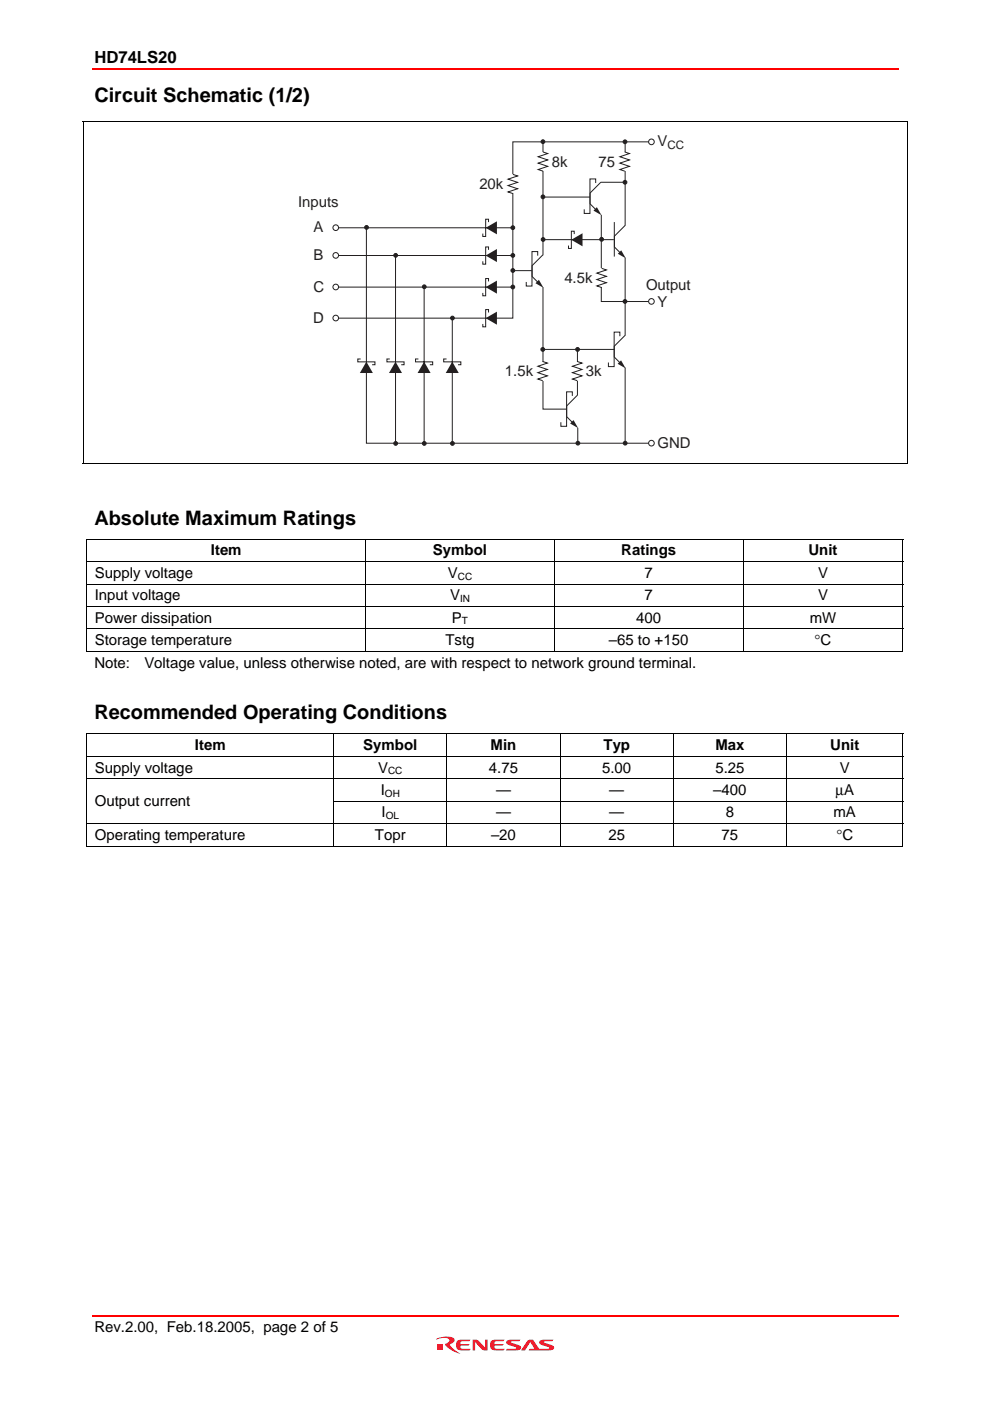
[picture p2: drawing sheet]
<svg xmlns="http://www.w3.org/2000/svg" width="210mm" height="297mm" viewBox="0 0 210 297" stroke-linecap="round" stroke-linejoin="round" font-family="sans-serif">
<path d="M19.5 14.6h171.1M19.5 279h171.1" fill="none" stroke="#f00" stroke-width=".34"/>
<g fill="#ee1b2d">
<path d="M100.2 284a1.38 1.38 0 0 1 1.3 .3l1.4 1.4v-1.7h.5v2.3a1.34 1.34 0 0 1-1.3-.3l-1.4-1.4v1.7h-.5z"/>
<path d="M96.9 284.3l.6-.2 2.2-.1-.2 .3-1.7 .1-.2 .4v.2h2l-.3 .3h-1.7l.1 .5 .2 .1 1.9 .1-.3 .3a3.3 3.3 0 0 1-2.6-.3l-.2-.5z"/>
<path d="M104.1 284.3l.6-.2 2.3-.1-.2 .3-1.8 .1-.2 .4v.2h2l-.3 .3h-1.7l.1 .5 .2 .1 1.9 .1-.3 .3a3.3 3.3 0 0 1-2.6-.3l-.1-.5z"/>
<path d="M107.4 284.4l.5-.3 2.4-.1-.2 .3-1.8 .1v.2l.5 .2a1.91 1.91 0 0 1 1.7 .9l-.3 .4-.3 .2h-2.6l.2-.3 2-.1v-.2l-.4-.2a1.91 1.91 0 0 1-1.8-.9z"/>
<path d="M111.9 284.2l1.1-.2 1.3 2 2.2-.1v-.2l-.4-.2a1.91 1.91 0 0 1-1.8-.9l.3-.4 .3-.1 2.4-.1-.2 .3-1.8 .1v.2l.5 .2a1.91 1.91 0 0 1 1.7 .9l-.3 .4-.3 .2h-4.8l.2-.3h1l-.8-1.4-1.2 1.7h-.8z"/>
<path d="M92.7 285.1h1.1v1.1h-1.1z"/>
<path d="M92.5 283.8h.1a4.4 4.4 0 0 1 3.6-.1 .85 .85 0 0 1-.7 1.3 3.2 3.2 0 0 0 2.1 2 5 5 0 0 1-3.2-2l.1-.1a.89 .89 0 0 0 .8-.8 2.34 2.34 0 0 0-2.6-.1l-.2 .1z"/>
</g>
<circle cx="115.1" cy="41.7" r=".4" fill="#231f20"/>
<circle cx="115.1" cy="41.7" r=".4" fill="none" stroke="#231f20" stroke-width=".21"/>
<circle cx="115.1" cy="30" r=".4" fill="#231f20"/>
<circle cx="115.1" cy="30" r=".4" fill="none" stroke="#231f20" stroke-width=".21"/>
<circle cx="122.5" cy="94" r=".4" fill="#231f20"/>
<circle cx="122.5" cy="94" r=".4" fill="none" stroke="#231f20" stroke-width=".21"/>
<circle cx="77.7" cy="48.2" r=".4" fill="#231f20"/>
<circle cx="77.7" cy="48.2" r=".4" fill="none" stroke="#231f20" stroke-width=".21"/>
<circle cx="132.5" cy="94" r=".4" fill="#231f20"/>
<circle cx="132.5" cy="94" r=".4" fill="none" stroke="#231f20" stroke-width=".21"/>
<circle cx="115.1" cy="50.8" r=".4" fill="#231f20"/>
<circle cx="115.2" cy="50.8" r=".4" fill="none" stroke="#231f20" stroke-width=".21"/>
<circle cx="122.5" cy="74.1" r=".4" fill="#231f20"/>
<circle cx="122.5" cy="74.1" r=".4" fill="none" stroke="#231f20" stroke-width=".21"/>
<circle cx="115.1" cy="74.1" r=".4" fill="#231f20"/>
<circle cx="115.1" cy="74.1" r=".4" fill="none" stroke="#231f20" stroke-width=".21"/>
<circle cx="132.5" cy="63.9" r=".4" fill="#231f20"/>
<circle cx="132.5" cy="63.9" r=".4" fill="none" stroke="#231f20" stroke-width=".21"/>
<circle cx="132.5" cy="38.6" r=".4" fill="#231f20"/>
<circle cx="132.5" cy="38.6" r=".4" fill="none" stroke="#231f20" stroke-width=".21"/>
<circle cx="132.5" cy="30.1" r=".4" fill="#231f20"/>
<circle cx="132.5" cy="30.1" r=".4" fill="none" stroke="#231f20" stroke-width=".21"/>
<circle cx="127.6" cy="50.7" r=".4" fill="#231f20"/>
<circle cx="127.6" cy="50.7" r=".4" fill="none" stroke="#231f20" stroke-width=".21"/>
<g fill="#231f20">
<path d="M77.7 76.7l1.4 2.4h-2.8z"/>
<path d="M103 67.5l2.4-1.4v2.7z"/>
<path d="M121.1 50.8l2.4-1.3v2.7z"/>
</g>
<path d="M126.3 38.8v-.9h-1.2v7.4h-1.2v-.9M114 54.2v-.9h-1.2v7.4h-1.2v-.9M121.7 49.6v-.6h-.6v3.7h-.6v-.6M130.2 47.1v7.3M76.5 76.1h-.6v.6h3.6v.6h-.6M103.6 66.2v-.6h-.6v3.7h-.6v-.6M131.4 71.3v-.9h-1.2v7.3h-1.2v-.8M121.3 83.9v-.8h-1.2v7.3h-1.2v-.9" fill="none" stroke="#231f20" stroke-width=".21"/>
<path d="M114.4 58.7l1.9 3.4-3.4-1.9z" fill="#fff"/>
<path d="M115.1 54l-2.3 2.3v2.3l1.3 1.3" fill="none" stroke="#231f20" stroke-width=".21"/>
<path d="M114.3 59.3l.9 1.7-1.7-.9z" fill="#231f20"/>
<path d="M126.7 43.3l1.9 3.4-3.4-1.9z" fill="#fff"/>
<path d="M127.4 38.6l-2.3 2.3v2.3l1.3 1.3" fill="none" stroke="#231f20" stroke-width=".21"/>
<path d="M126.6 43.9l.9 1.7-1.7-.9z" fill="#231f20"/>
<path d="M131.8 52.5l2 3.4-3.4-2z" fill="#fff"/>
<path d="M132.5 47.8l-2.2 2.3v2.3l1.3 1.3" fill="none" stroke="#231f20" stroke-width=".21"/>
<path d="M131.7 53.1l1 1.7-1.7-1z" fill="#231f20"/>
<path d="M131.8 75.8l2 3.4-3.4-2z" fill="#fff"/>
<path d="M132.5 71.1l-2.3 2.3v2.3l1.4 1.3" fill="none" stroke="#231f20" stroke-width=".21"/>
<path d="M131.7 76.4l1 1.7-1.7-1z" fill="#231f20"/>
<path d="M121.7 88.4l2 3.5-3.4-2z" fill="#fff"/>
<path d="M122.4 83.8l-2.2 2.3v2.3l1.3 1.3" fill="none" stroke="#231f20" stroke-width=".21"/>
<path d="M121.6 89.1l1 1.7-1.7-1z" fill="#231f20"/>
<path d="M132.5 30.1v17.7M77.7 48.2v45.8h60.4M132.5 54.7v16.5M132.5 77.9v16.1" fill="none" stroke="#231f20" stroke-width=".21"/>
<circle cx="90" cy="60.8" r=".4" fill="#231f20"/>
<circle cx="90" cy="60.8" r=".4" fill="none" stroke="#231f20" stroke-width=".21"/>
<circle cx="90" cy="94" r=".4" fill="#231f20"/>
<circle cx="90" cy="94" r=".4" fill="none" stroke="#231f20" stroke-width=".21"/>
<path d="M89.9 76.7l1.4 2.4h-2.8z" fill="#231f20"/>
<path d="M88.7 76.1h-.6v.6h3.6v.6h-.6M89.9 60.8v33.2" fill="none" stroke="#231f20" stroke-width=".21"/>
<circle cx="83.9" cy="54.1" r=".4" fill="#231f20"/>
<circle cx="83.9" cy="54.1" r=".4" fill="none" stroke="#231f20" stroke-width=".21"/>
<circle cx="83.9" cy="94" r=".4" fill="#231f20"/>
<circle cx="83.9" cy="94" r=".4" fill="none" stroke="#231f20" stroke-width=".21"/>
<path d="M83.9 76.7l1.3 2.4h-2.7z" fill="#231f20"/>
<path d="M83.9 54.2v39.8M82.6 76.1h-.6v.6h3.7v.6h-.6" fill="none" stroke="#231f20" stroke-width=".21"/>
<circle cx="95.9" cy="67.4" r=".4" fill="#231f20"/>
<circle cx="95.9" cy="67.4" r=".4" fill="none" stroke="#231f20" stroke-width=".21"/>
<circle cx="95.9" cy="94" r=".4" fill="#231f20"/>
<circle cx="95.9" cy="94" r=".4" fill="none" stroke="#231f20" stroke-width=".21"/>
<path d="M95.9 76.7l1.4 2.4h-2.8z" fill="#231f20"/>
<path d="M115.1 30.1v24M127.3 38.6h5.2M138.1 30.1h-29.4v37.4h-37.6M115.1 41.8h10M115.1 50.8h15.1M127.5 45.6v18.3h10.7M94.7 76.1h-.6v.6h3.6v.6h-.6M95.9 67.5v26.5M115.1 60.9v25.8h5M115.1 74.1h15.2M122.4 74.1v9.7M122.5 90.7v3.3" fill="none" stroke="#231f20" stroke-width=".21"/>
<circle cx="138.1" cy="94" r=".6" fill="#fff"/>
<circle cx="138.1" cy="94" r=".6" fill="none" stroke="#231f20" stroke-width=".21"/>
<circle cx="138.1" cy="63.9" r=".6" fill="#fff"/>
<circle cx="138.1" cy="63.9" r=".6" fill="none" stroke="#231f20" stroke-width=".21"/>
<circle cx="138.1" cy="30.1" r=".6" fill="#fff"/>
<circle cx="138.1" cy="30.1" r=".6" fill="none" stroke="#231f20" stroke-width=".21"/>
<circle cx="71.2" cy="67.4" r=".6" fill="#fff"/>
<circle cx="71.2" cy="67.4" r=".6" fill="none" stroke="#231f20" stroke-width=".21"/>
<circle cx="108.7" cy="60.8" r=".4" fill="#231f20"/>
<circle cx="108.7" cy="60.9" r=".4" fill="none" stroke="#231f20" stroke-width=".21"/>
<path d="M103 60.9l2.4-1.4v2.8z" fill="#231f20"/>
<path d="M103.6 59.7v-.6h-.6v3.6h-.6v-.6M71.1 60.9h37.6" fill="none" stroke="#231f20" stroke-width=".21"/>
<circle cx="71.2" cy="60.8" r=".6" fill="#fff"/>
<circle cx="71.2" cy="60.9" r=".6" fill="none" stroke="#231f20" stroke-width=".21"/>
<circle cx="108.7" cy="54.1" r=".4" fill="#231f20"/>
<circle cx="108.7" cy="54.2" r=".4" fill="none" stroke="#231f20" stroke-width=".21"/>
<circle cx="108.7" cy="57.3" r=".4" fill="#231f20"/>
<circle cx="108.7" cy="57.3" r=".4" fill="none" stroke="#231f20" stroke-width=".21"/>
<path d="M103 54.2l2.4-1.4v2.8z" fill="#231f20"/>
<path d="M71.1 54.2h37.6M103.6 53v-.6h-.6v3.6h-.6v-.6" fill="none" stroke="#231f20" stroke-width=".21"/>
<circle cx="71.2" cy="54.1" r=".6" fill="#fff"/>
<circle cx="71.2" cy="54.2" r=".6" fill="none" stroke="#231f20" stroke-width=".21"/>
<circle cx="108.7" cy="48.3" r=".4" fill="#231f20"/>
<circle cx="108.7" cy="48.3" r=".4" fill="none" stroke="#231f20" stroke-width=".21"/>
<path d="M103 48.3l2.4-1.4v2.8z" fill="#231f20"/>
<path d="M71.1 48.3h37.6M103.6 47.1v-.6h-.6v3.6h-.6v-.6" fill="none" stroke="#231f20" stroke-width=".21"/>
<circle cx="71.2" cy="48.3" r=".6" fill="#fff"/>
<circle cx="71.2" cy="48.3" r=".6" fill="none" stroke="#231f20" stroke-width=".21"/>
<path d="M114.1 76.7h1.9v3.9h-1.9z" fill="#fff"/>
<path d="M115.1 76.6l1 .4-2.1 .7 2.1 .6-2.1 .7 2.1 .7-2.1 .7 1.1 .3" fill="none" stroke="#231f20" stroke-width=".21"/>
<path d="M121.4 76.7h2v3.9h-2z" fill="#fff"/>
<path d="M122.4 76.6l1 .4-2 .7 2 .6-2 .7 2 .7-2 .7 1 .3" fill="none" stroke="#231f20" stroke-width=".21"/>
<path d="M107.7 37h2v4h-2z" fill="#fff"/>
<path d="M108.7 37l1 .3-2 .7 2 .7-2 .6 2 .7-2 .7 1 .3" fill="none" stroke="#231f20" stroke-width=".21"/>
<path d="M114.1 32.3h2v3.9h-2z" fill="#fff"/>
<path d="M115.1 32.2l1 .4-2 .6 2 .7-2 .7 2 .7-2 .6 1 .4" fill="none" stroke="#231f20" stroke-width=".21"/>
<path d="M131.5 32.3h1.9v3.9h-1.9z" fill="#fff"/>
<path d="M132.5 32.2l1 .4-2.1 .6 2.1 .7-2.1 .7 2.1 .7-2.1 .6 1.1 .4" fill="none" stroke="#231f20" stroke-width=".21"/>
<path d="M126.6 57h1.9v3.9h-1.9z" fill="#fff"/>
<path d="M108.9 57.4h3.9M127.6 56.9l1 .3-2.1 .7 2.1 .7-2.1 .7 2.1 .6-2.1 .7 1.1 .4" fill="none" stroke="#231f20" stroke-width=".21"/>
<path d="M17.5 25.7h.2v.2h-.2zM192.3 25.7h.2v.2h-.2zM17.5 98.2h.2v.1h-.2zM192.3 98.2h.2v.1h-.2zM18.3 114.2h.2v.2h-.2zM191.4 114.2h.1v.2h-.1zM191.4 138h.1v.2h-.1zM18.3 155.5h.2v.2h-.2zM191.4 155.5h.1v.2h-.1zM18.3 169.8h.2v.1h-.2zM191.4 179.3h.1v.2h-.1z" fill="#000"/>
<g fill="none" stroke="#000" stroke-width=".21">
<path d="M17.5 25.8h175M17.6 25.9v72.3M192.4 25.9v72.3M17.5 98.3h175M18.3 114.3h173.2M18.3 119.1h173.2M18.4 114.4v4.6M18.4 119.1v4.6M77.5 114.4v4.6M77.5 119.1v4.6M117.5 114.4v4.6M117.5 119.1v4.6"/>
<path d="M157.5 114.4v4.6M157.5 119.1v4.6M191.5 114.4v4.6M191.5 119.1v4.6M18.3 123.8h173.2M18.3 128.6h173.2M18.3 133.4h173.2M18.3 138.1h59.1M18.4 123.9v4.6M18.4 128.7v4.6M18.4 133.4v4.8M77.5 123.9v4.6"/>
<path d="M77.5 128.7v4.6M77.5 133.4v4.8M77.6 138.1h39.9M117.5 123.9v4.6M117.5 128.7v4.6M117.5 133.4v4.8M117.6 138.1h39.9M157.5 123.9v4.6M157.5 128.7v4.6M157.5 133.4v4.8M157.6 138.1h33.8M191.5 123.9v4.6"/>
<path d="M191.5 128.7v4.6M191.5 133.4v4.8M18.3 155.6h173.2M18.4 155.7v4.6M70.8 155.7v4.6M94.8 155.7v4.6M118.8 155.7v4.6M142.8 155.7v4.6M166.8 155.7v4.6M191.5 155.7v4.6M18.3 160.3h173.2M18.3 165.1h173.2"/>
<path d="M18.3 174.6h173.2M18.3 179.4h52.4M18.4 160.4v4.6M18.4 165.2v4.6M18.4 169.9v4.6M18.4 174.7v4.8M70.7 169.9h120.8M70.8 160.4v4.6M70.8 165.2v4.6M70.8 169.9v4.6M70.8 174.7v4.8M70.8 179.4h23.9"/>
<path d="M94.8 160.4v4.6M94.8 165.2v4.6M94.8 169.9v4.6M94.8 174.7v4.8M94.8 179.4h23.9M118.8 160.4v4.6M118.8 165.2v4.6M118.8 169.9v4.6M118.8 174.7v4.8M118.9 179.4h23.8M142.8 160.4v4.6M142.8 165.2v4.6"/>
<path d="M142.8 169.9v4.6M142.8 174.7v4.8M142.9 179.4h23.8M166.8 160.4v4.6M166.8 165.2v4.6M166.8 169.9v4.6M166.8 174.7v4.8M166.9 179.4h24.5M191.5 160.4v4.6M191.5 165.2v4.6M191.5 169.9v4.6M191.5 174.7v4.8"/>
</g>
<g font-size="4.2">
<text x="20" y="21.7">Circuit Schematic (1/2)</text>
<text x="20" y="111.3">Absolute Maximum Ratings</text>
<text x="20" y="152.5">Recommended Operating Conditions</text>
</g>
<text font-size="3.5" x="20" y="13.3">HD74LS20</text>
<g font-size="3.2" fill="#231f20">
<text x="117" y="35.3">8k</text>
<text x="126.9" y="35.3">75</text>
<text x="139.4" y="30.9">V</text>
<text x="101.6" y="40.1">20k</text>
<text x="63.2" y="43.9">Inputs</text>
<text x="66.5" y="49.2">A</text>
<text x="66.5" y="55.1">B</text>
<text x="66.5" y="61.9">C</text>
<text x="119.7" y="60">4.5k</text>
<text x="137" y="61.4">Output</text>
<text x="139.4" y="65.1">Y</text>
<text x="66.4" y="68.5">D</text>
<text x="107.1" y="79.8">1.5k</text>
<text x="124.2" y="79.8">3k</text>
<text x="139.4" y="95">GND</text>
</g>
<g font-size="3.2">
<text x="44.7" y="117.8">Item</text>
<text x="91.8" y="117.8">Symbol</text>
<text x="131.7" y="117.8">Ratings</text>
<text x="171.4" y="117.8">Unit</text>
<text x="20.1" y="122.5">Supply voltage</text>
<text x="95" y="122.5">V</text>
<text x="136.7" y="122.5">7</text>
<text x="173.4" y="122.5">V</text>
<text x="20.1" y="127.3">Input voltage</text>
<text x="95.4" y="127.3">V</text>
<text x="136.7" y="127.3">7</text>
<text x="173.4" y="127.3">V</text>
<text x="20.1" y="132">Power dissipation</text>
<text x="20.1" y="136.8">Storage temperature</text>
<text x="94.4" y="136.8">Tstg</text>
<text x="95.8" y="132">P</text>
<text x="129.1" y="136.8">–65 to +150</text>
<text x="134.9" y="132">400</text>
<text x="171.7" y="132">mW</text>
<text x="172.7" y="136.8">°C</text>
<text x="20" y="141.6">Note:</text>
<text x="30.6" y="141.6">Voltage value, unless otherwise noted, are with respect to network ground terminal.</text>
<text x="41.3" y="159">Item</text>
<text x="77" y="159">Symbol</text>
<text x="104" y="159">Min</text>
<text x="128" y="159">Typ</text>
<text x="151.7" y="159">Max</text>
<text x="176" y="159">Unit</text>
<text x="20.1" y="163.8">Supply voltage</text>
<text x="80.2" y="163.8">V</text>
<text x="103.7" y="163.8">4.75</text>
<text x="127.7" y="163.8">5.00</text>
<text x="151.7" y="163.8">5.25</text>
<text x="178.1" y="163.8">V</text>
<text x="20.1" y="170.8">Output current</text>
<text x="80.7" y="168.6">I</text>
<text x="80.9" y="173.3">I</text>
<text x="105.2" y="173.3">—</text>
<text x="105.2" y="168.6">—</text>
<text x="129.2" y="168.6">—</text>
<text x="129.2" y="173.3">—</text>
<text x="151.2" y="168.6">–400</text>
<text x="153.9" y="173.3">8</text>
<text x="176.7" y="173.3">mA</text>
<text x="177.1" y="168.6">µA</text>
<text x="20.1" y="178.1">Operating temperature</text>
<text x="79.5" y="178.1">Topr</text>
<text x="104.1" y="178.1">–20</text>
<text x="129" y="178.1">25</text>
<text x="153" y="178.1">75</text>
<text x="177.3" y="178.1">°C</text>
<text x="20" y="282.4">Rev.2.00, Feb.18.2005, page 2 of 5</text>
</g>
<text font-size="2.5" fill="#231f20" x="141.5" y="31.6">CC</text>
<g font-size="2.1">
<text x="97.1" y="122.9">CC</text>
<text x="97.5" y="127.6">IN</text>
<text x="97.9" y="132.4">T</text>
<text x="82.3" y="164.1">CC</text>
<text x="81.6" y="168.9">OH</text>
<text x="81.8" y="173.7">OL</text>
</g>
</svg>
